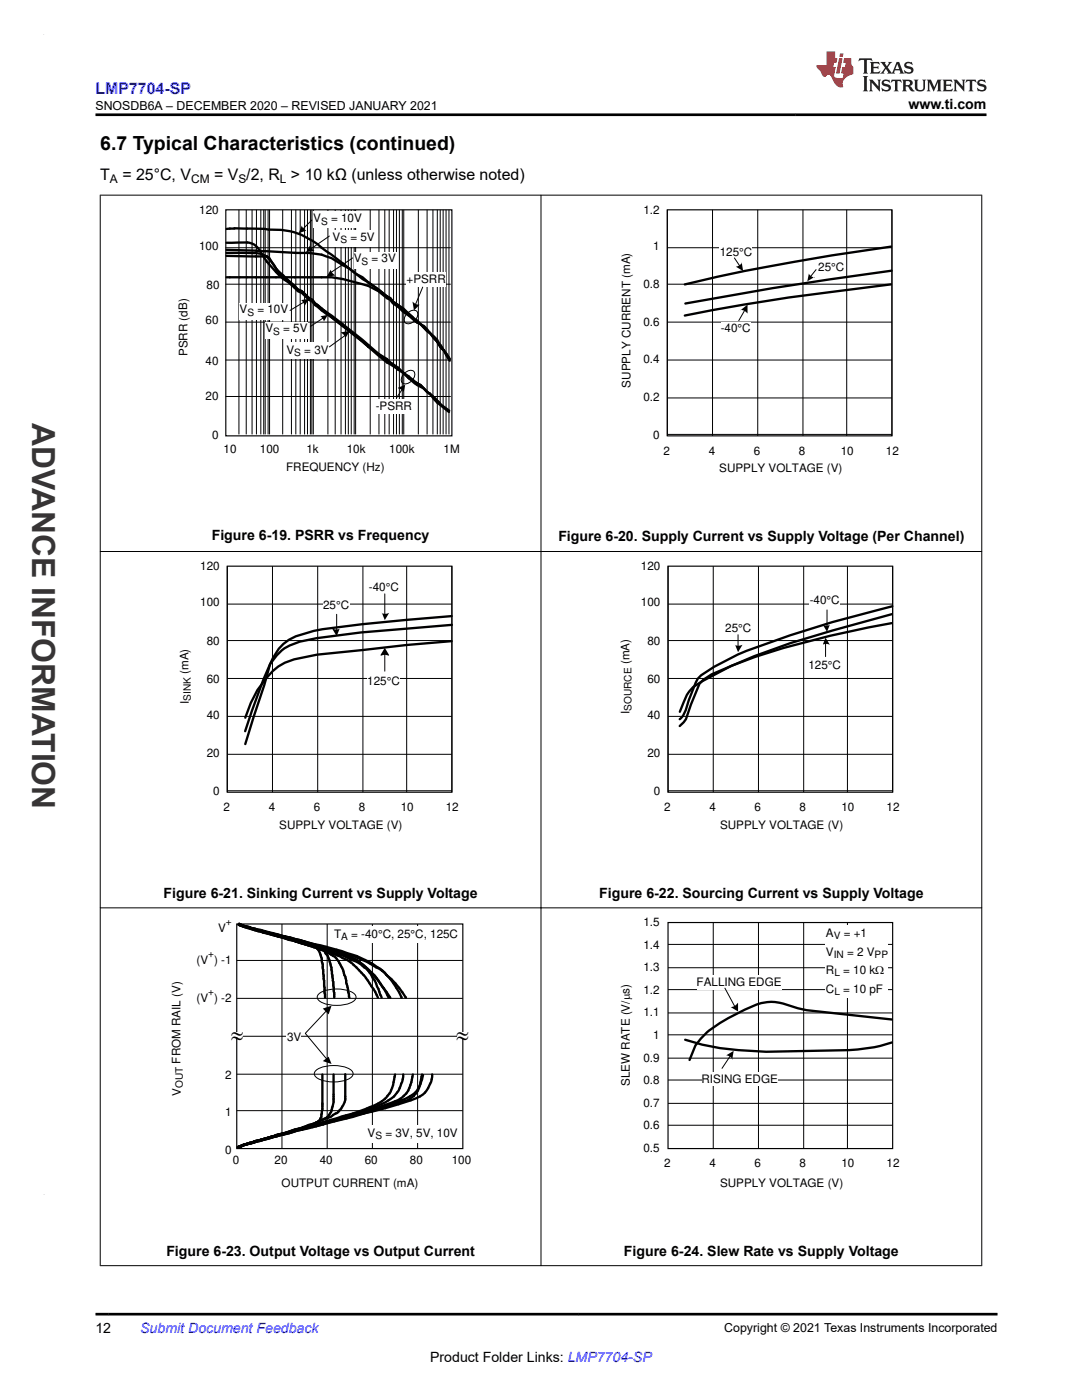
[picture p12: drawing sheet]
<svg xmlns="http://www.w3.org/2000/svg" width="216mm" height="279mm" viewBox="0 0 216 279" stroke-linecap="round" stroke-linejoin="round" font-family="sans-serif">
<g fill="none" stroke="#000" stroke-width=".47">
<path d="M45.2 55.3h19a23.9 23.9 0 0 1 8.1 1.4l1.2 .4 2 1 1.7 1.4 .7 .3 .5 .7 1.1 .7 1 1.1 2.8 2.1M45.2 51.1l8 .1M45.2 50.5h6l1 .2 1 .5M45.2 48.4h2.3a4.2 4.2 0 0 1 3.8 .9l.3 .3a19.4 19.4 0 0 0 6 6.8l1.8 1.7 .8 .4 1.5 1.3 .6 .4 .6 .7 5.5 4.2M45.2 49.9l13.8 .6M46.8 45.6l6 .1 .9 .1M46.8 45.6l-1.6 .1M53.2 51.2l.6 .3 1.3 2.1M53.2 51.2l1 1 .9 1.4M53.7 45.8a13.9 13.9 0 0 1 10.5 3.6l6.8 5.2 1.3 .7 1.2 1.1M55.1 53.6l3.7 3.5M55.1 53.6a5.9 5.9 0 0 0 2.5 2.4l1.2 1.1"/>
<path d="M58.8 57.1l.6 .7 .8 .3 1.5 1.4 .6 .3 .6 .7 1.3 1.1M58.8 50.5a16.6 16.6 0 0 1 7.4 1l3.5 2.1 2.6 2.1 1.2 .7M73.5 56.4l3.7 2.8 .7 .3 .5 .7 1.1 .7M64.2 61.6a171.2 171.2 0 0 1 13 10.4 14.6 14.6 0 0 1 4.4 3.5M64.2 61.6l4.2 3.5M68.4 65.1l5.1 4.1M73.5 69.2l3.7 2.4 2.3 2.1M73.5 69.2l3.7 3.1 2.3 1.4M79.5 60.9l1 .7 1.1 1M79.5 60.9l1 1 1.1 .7M79.5 73.7l2.1 1.4 1.7 1.4M79.5 73.7l1 .7 1.1 1.1"/>
<path d="M81.6 62.6l.8 .7 .3 .7 .6 .4M81.6 62.6l2.3 2.1 .7 .4 1.2 1.3M81.6 75.5l.8 .3 .9 .7M81.6 75.5l1.1 1 1.9 1.1 1.2 1M83.3 64.4l.6 .3 1.4 1.4 .5 .3M83.3 76.5l.6 .4 1.4 1.3 .5 .4M85.8 66.4l2.7 3.5M85.8 66.4a8.4 8.4 0 0 1 2.4 2.8l.3 .7M85.8 78.6l1.4 1.4M85.8 78.6l1.4 1.7 2.4 1.9M87.2 80l.7 .7M87.2 80l.7 .7 1.7 1.3"/>
<path d="M88.5 69.9l1.2 2.1M88.5 69.9l1.2 1.7"/>
</g>
<path d="M45.1 41.9h45.1v45.1h-45.1z" fill="none" stroke="#000" stroke-width=".23"/>
<g fill="none" stroke="#000" stroke-width=".2">
<path d="M45.1 49.4h44.8M45.1 56.7h44.8M47.7 41.9v44.8M49.1 41.9v44.8M50.3 41.9v44.8M51.2 41.9v44.8M52 41.9v44.8M52.6 41.9v44.8M52.9 41.9v44.8M53.5 41.9v44.8M53.8 41.9v44.8M56.4 41.9v44.8"/>
<path d="M58.2 41.9v44.8M59 41.9v44.8M59.9 41.9v44.8M60.8 41.9v44.8M61.4 41.9v44.8M61.9 41.9v44.8M62.2 41.9v44.8M62.5 41.9v44.8M65.4 41.9v44.8M66.9 41.9v44.8M68 41.9v44.8M68.9 41.9v44.8"/>
<path d="M69.5 41.9v44.8M70.1 41.9v44.8M70.7 41.9v44.8M71 41.9v44.8M73.9 41.9v44.8M75.6 41.9v44.8M76.8 41.9v44.8M77.7 41.9v44.8M78.5 41.9v44.8M79.1 41.9v44.8M79.7 41.9v44.8M80.3 41.9v44.8"/>
<path d="M80.6 41.9v44.8M83.5 41.9v44.8M85.2 41.9v44.8M86.4 41.9v44.8M87.3 41.9v44.8M87.8 41.9v44.8M88.4 41.9v44.8M89 41.9v44.8M89.6 41.9v44.8M45.1 64.3h44.8M45.1 71.9h44.8M45.1 79.1h44.8"/>
</g>
<path d="M75 79.7h7.3v2.9h-7.3z" fill-rule="evenodd" fill="#fff"/>
<path d="M80.3 77.7l-1.2 1.7M81.3 62.5a1.21 1.21 0 0 1 2-.1 2.02 2.02 0 0 1-2.1 2.2 1.21 1.21 0 0 1 .1-2.1z" fill="none" stroke="#000" stroke-width=".2"/>
<path d="M79.4 77.4l1.5-.6-.3 1.5 .1 .1a1.68 1.68 0 0 0-1.3-.9z" fill-rule="evenodd" fill="#000"/>
<path d="M81.1 54.4h7.9v2.9h-7.9z" fill-rule="evenodd" fill="#fff"/>
<path d="M84.3 57.3l-1.4 3.5M80.7 74.5a1.21 1.21 0 0 1 2-.1 2.01 2.01 0 0 1-2.1 2.2 1.21 1.21 0 0 1 .1-2.1z" fill="none" stroke="#000" stroke-width=".2"/>
<path d="M82.3 60.2h.1a1.69 1.69 0 0 0 1.4 .6l-1.2 1.2z" fill-rule="evenodd" fill="#000"/>
<g fill="#fff">
<path d="M62.5 42.2h9.6v3.2h-9.6z" fill-rule="evenodd"/>
<path d="M66.3 45.9h8.4v3.3h-8.4z" fill-rule="evenodd"/>
<path d="M70.7 50.3h8.4v3.2h-8.4z" fill-rule="evenodd"/>
</g>
<path d="M62.2 43.9l-1.7 1.8M65.7 47.1l-3.8 2.6M70.4 51.5l-4.4 2.9" fill="none" stroke="#000" stroke-width=".2"/>
<g fill="#000">
<path d="M60.2 45a1.67 1.67 0 0 0 1 1l.2-.1-1.8 .6z" fill-rule="evenodd"/>
<path d="M61.8 48.8a1.57 1.57 0 0 0 1 1.2l-1.7 .3 .8-1.4z" fill-rule="evenodd"/>
<path d="M66 53.7a1.92 1.92 0 0 0 .9 1.3l-1.8 .3 .9-1.5z" fill-rule="evenodd"/>
</g>
<g fill="#fff">
<path d="M47.7 60.5h9.9v3.2h-9.9z" fill-rule="evenodd"/>
<path d="M52.9 64.3h8.5v3.2h-8.5z" fill-rule="evenodd"/>
<path d="M57.3 68.4h8.4v3.2h-8.4z" fill-rule="evenodd"/>
</g>
<g fill="none" stroke="#000" stroke-width=".2">
<path d="M133.2 41.9v45.1M133.2 56.7h44.8M133.2 49.4h44.8M142.2 41.9v45.1M151.2 41.9v45.1M160.2 41.9v45.1M169 41.9v45.1M178 41.9v45.1M60.8 60.2l-2.9 1.8M64.6 63.4l-2.7 1.8M68.9 66.9l-3.2 2.3M133.2 79.4h44.8"/>
<path d="M133.2 71.9h44.8M133.2 64.3h44.8M133.2 86.7h44.8"/>
</g>
<g fill="#000">
<path d="M59.9 59.9l1.7-.3-.9 1.5a1.68 1.68 0 0 0-.7-1.3z" fill-rule="evenodd"/>
<path d="M63.8 63l1.6-.2-.7 1.5a1.68 1.68 0 0 0-.9-1.3z" fill-rule="evenodd"/>
<path d="M68 66.3l1.8-.3-.9 1.5 .1 .1a1.68 1.68 0 0 0-.9-1.2z" fill-rule="evenodd"/>
</g>
<path d="M177.8 49.2a412.7 412.7 0 0 0-41.2 7.6M177.8 56.8a469.7 469.7 0 0 0-41.2 6.2M177.9 54a791.7 791.7 0 0 0-41.1 6.6" fill="none" stroke="#000" stroke-width=".47"/>
<path d="M133.2 41.9h44.8v45.1h-44.8z" fill="none" stroke="#000" stroke-width=".23"/>
<g fill="#fff">
<path d="M143.6 48.9h6.4v2.9h-6.4z" fill-rule="evenodd"/>
<path d="M143.9 64.3h5.8v2.6h-5.8z" fill-rule="evenodd"/>
<path d="M163.1 51.8h5.3v2.9h-5.3z" fill-rule="evenodd"/>
</g>
<g fill="none" stroke="#000" stroke-width=".2">
<path d="M146.5 51.5l1.2 1.7M162.8 53.8l-1.1 1.5M148.6 62l-1.2 2M45.3 113v45.1M54.4 113v45.1M63.4 113v45.1M72.4 113v45.1M81.1 113v45.1M90.2 113v45.1M45.3 135.4h44.9M45.3 127.8h44.9M45.3 120.6h44.9"/>
<path d="M45.3 150.5h44.9M45.3 143h44.9M45.3 157.8h44.9"/>
</g>
<g fill="#000">
<path d="M146.8 53.2a1.67 1.67 0 0 0 1.3-.8l.2 1.7z" fill-rule="evenodd"/>
<path d="M161.3 54.5a1.69 1.69 0 0 0 1.3 .9l-.1-.1-1.4 .8z" fill-rule="evenodd"/>
<path d="M147.7 61.8v.2l1.5-1.2-.1 1.7a1.68 1.68 0 0 0-1.4-.7z" fill-rule="evenodd"/>
</g>
<path d="M45.3 113h44.9v45.1h-44.9z" fill="none" stroke="#000" stroke-width=".23"/>
<g fill="#fff">
<path d="M73.3 134.5h6.4v2.9h-6.4z" fill-rule="evenodd"/>
<path d="M73.6 115.9h6.1v2.6h-6.1z" fill-rule="evenodd"/>
<path d="M64.6 119.4h5.2v2.9h-5.2z" fill-rule="evenodd"/>
</g>
<g fill="none" stroke="#000" stroke-width=".2">
<path d="M76.8 118.5v4.1M133.3 113v45.1M142.3 113v45.1M151.3 113v45.1M160.4 113v45.1M169.1 113v45.1M178.1 113v45.1M67.2 122.6v3.2M76.8 130.5v3.4M133.3 135.4h44.8M133.3 127.8h44.8M133.3 120.6h44.8"/>
<path d="M133.3 150.5h44.8M133.3 143h44.8M133.3 157.8h44.8"/>
</g>
<g fill="#000">
<path d="M66.4 125.4a1.69 1.69 0 0 0 1.5 0l-.7 1.6z" fill-rule="evenodd"/>
<path d="M76.1 122.3a1.68 1.68 0 0 0 1.6 0l-.9 1.5z" fill-rule="evenodd"/>
<path d="M76.8 129.3l.9 1.4-.2 .2a1.68 1.68 0 0 0-1.5 0l-.1-.2z" fill-rule="evenodd"/>
</g>
<path d="M90.1 128l-9 .7-17.8 2-4.6 .9a9.7 9.7 0 0 0-5.5 3.7l-1.8 2.4-1.4 2.6-1.1 2.9M90.1 123a293.9 293.9 0 0 0-27.5 2.9l-3.6 1.1a8.9 8.9 0 0 0-5.1 5.6l-1.2 4.1-3.8 11.8M90.2 124.7l-18.2 1.5-8.8 1.2a12.9 12.9 0 0 0-7 2.4l-1 1-1.3 1.7-1.3 3.1-3.7 10.3" fill="none" stroke="#000" stroke-width=".47"/>
<path d="M133.3 113h44.8v45.1h-44.8z" fill="none" stroke="#000" stroke-width=".23"/>
<g fill="#fff">
<path d="M161.2 131.3h6.7v2.9h-6.7z" fill-rule="evenodd"/>
<path d="M161.5 118.2h6.1v2.9h-6.1z" fill-rule="evenodd"/>
<path d="M144.6 124.1h5.3v2.9h-5.3z" fill-rule="evenodd"/>
</g>
<path d="M147.3 126.7v2.3M164.7 128.4v2.6M165 121.7v3.2M47.2 199.2h45.2M47.2 191.7h45.2M56.3 184.4v44.8M65.3 184.4v44.8M74.3 184.4v44.8M83.3 184.4v44.8M47.2 214.4h45.2M47.2 206.8h45.2M47.2 221.7h45.2" fill="none" stroke="#000" stroke-width=".2"/>
<g fill="#000">
<path d="M146.6 128.7a1.85 1.85 0 0 0 1.5 0l-.8 1.5z" fill-rule="evenodd"/>
<path d="M164.7 127.3l.9 1.4a1.68 1.68 0 0 0-1.5 0z" fill-rule="evenodd"/>
<path d="M164.1 124.6v.1a1.43 1.43 0 0 0 1.5-.1l-.6 1.5z" fill-rule="evenodd"/>
</g>
<g fill="none" stroke="#000" stroke-width=".47">
<path d="M177.9 124.4a194.8 194.8 0 0 0-27.2 6.7l-4.8 1.8-5.8 3a6.8 6.8 0 0 0-3.7 4.3l-.7 1.9M177.9 122.6l-11.8 3.2-8.4 2.6-7.2 2.6-8.5 3.6-1.6 1.1-.8 .8-1.7 4.1-1 2.9-1.3 1.4M178 121a224.5 224.5 0 0 0-30.8 9.6l-4.7 2.5-2.6 1.7-.7 .7-1.8 4.2-.6 2-.5 1.2-.7 .6M47.6 184.5l.7 .3M47.7 184.4l.5 .3M47.7 184.6l.4 .2M47.8 184.4l.1 .1M48.1 184.8l12.8 3.7a44.9 44.9 0 0 1 11.1 4 17.8 17.8 0 0 1 3.9 3.8M48.1 184.8l4.4 1.3 6.5 1.8M48.1 184.8l-.5-.2 .6 .2M48.2 184.8l-.4-.2 .5 .2M48.2 184.8l1.1 .2"/>
<path d="M48.2 184.8l1.6 .3M48.3 184.8l1 .2M48.3 184.8l1.5 .3M48.5 184.8l-.4-.2 8.8 2.3M48.5 184.8l5.3 1.4M48.5 184.8l3 .8M49.3 185l2.9 .8M49.8 185.1l2.4 .7M49.8 185.1l2.2 .7a259.5 259.5 0 0 1 18.5 5 24.5 24.5 0 0 1 6.2 3.3l.5 .5M49.9 185.2l1.6 .4M51.5 185.6l7.5 2.3M51.5 185.6l9.1 2.3 6.8 1.9a13.4 13.4 0 0 1 5 2.8l.8 .7 1.6 2.4 1.3 3.4"/>
<path d="M52.2 185.8l4.7 1.1M52.2 185.8l4 1.1M54.6 186.4l1.6 .5M56.2 186.9l1.8 .5a29.9 29.9 0 0 1 5.9 1.8l.9 .6M56.2 186.9l7.8 2.1a30.7 30.7 0 0 1 8.1 3.3l1.6 1.3a9.7 9.7 0 0 1 2.2 2.7M56.9 186.9l.9 .2a18.7 18.7 0 0 1 5.3 1.9l.7 1.2a18 18 0 0 1 .8 5.3l.3 3.6M56.9 186.9l5.9 1.6a44.4 44.4 0 0 1 10 3.1l3.1 1.7 1.3 1.3M59 187.9l6.2 1.9 1.7 .7a12.4 12.4 0 0 1 4.2 2.5 18.2 18.2 0 0 1 4.3 6.1M59 187.9l5.8 1.9M64.8 189.8l.1 .2a9.4 9.4 0 0 1 1.4 5.1l.2 .9 .2 3.1M64.8 189.8a5.8 5.8 0 0 1 3.8 4.4l.5 1.5 .6 3.4M75.9 196.3l2 2.9"/>
<path d="M75.9 196.3l1.1 1.6 .5 1.2M77.2 194.6l1.3 1.7 1.6 2.8M77.2 194.6a17.2 17.2 0 0 1 3.8 4.5M64.3 214.4v7.1l-.2 .8a2.09 2.09 0 0 1-1.8 2.2l-2.7 .9M66.6 214.4v5.5M66.6 219.9l-.2 1a3.1 3.1 0 0 1-2.1 2.6M68.8 220a5.4 5.4 0 0 1-2.5 2.7l-2 .8M68.9 214.4l-.1 5.5M78.8 214.4a7.4 7.4 0 0 1-2 4.9 19 19 0 0 1-6.4 2.9l-8.5 2.6-11.2 3-.3 .2M80.5 214.4a6.5 6.5 0 0 1-3.6 5.6 97.2 97.2 0 0 1-13.6 4.4l-7.4 2M82.4 214.4a6.3 6.3 0 0 1-2.6 4.9 62.1 62.1 0 0 1-10 3.3l-10.2 2.8M84.2 214.4a7.5 7.5 0 0 1-1.2 3.8l-.8 .8a15 15 0 0 1-4.6 1.8l-13.1 3.6"/>
<path d="M84.4 214.5a5.6 5.6 0 0 1-2.6 4.3 52.8 52.8 0 0 1-11.2 3.7l-20.8 5.7M86.2 214.4a5.4 5.4 0 0 1-4.2 5.2l-5.1 1.6-12.4 3.2M47.7 228.9l-.3 .1M47.7 228.9l-.1 .1 .2-.1M47.9 228.9l-.1 .1M48 228.8l-.2 .1M48.1 228.8l-.2 .1M48.1 228.8l-.4 .1M48.2 228.8l-.3 .1M48.2 228.8l-.7 .2M48.4 228.6l-.4 .2M48.5 228.6l-.4 .2"/>
<path d="M48.5 228.6l-.3 .2M48.6 228.6l-.4 .2M48.6 228.6l-.5 .2M48.7 228.5l-.3 .1M48.7 228.5l-.2 .1M49 228.4l-1.3 .5M49 228.4l-.6 .2M49.3 228.4l-1.6 .6 .1-.1M49.3 228.4l-.7 .2M49.8 228.2l-1.1 .3M49.8 228.2l-1.3 .4M49.8 228.2l-.8 .2"/>
<path d="M50.1 228.2l-.8 .2M50.1 228.2l-1.5 .4M50.8 227.8l-1.8 .6M52.1 227.5l-1.3 .3M52.1 227.5l-3.6 1.1M52.5 227.5l-3.2 .9M52.5 227.5l-2.4 .7M52.7 227.3l-1.9 .5M54.8 226.7l-2.1 .6M55.4 226.7l-2.9 .8M55.9 226.4l-3.8 1.1M55.9 226.4l-6.1 1.8"/>
<path d="M59.6 225.4l-4.2 1.3M59.6 225.4l-3.7 1M60.3 225.4l-4.9 1.3M60.3 225.4l-10.2 2.8M63.1 224.8l-2.8 .6M64.3 223.5l-.6 .3a16.7 16.7 0 0 1-4.7 1.6l-4.2 1.3M64.3 223.5l-4.3 1.6-5.2 1.6M64.5 224.4l-4.2 1"/>
</g>
<path d="M47.2 184.4h45.2v44.8h-45.2z" fill="none" stroke="#000" stroke-width=".23"/>
<g fill="#fff">
<path d="M46.1 205.9h2.3v.9h-2.3z" fill-rule="evenodd"/>
<path d="M91.2 205.9h2.3v1.2h-2.3z" fill-rule="evenodd"/>
<path d="M73.4 224.6h18.1v3.5h-18.1z" fill-rule="evenodd"/>
<path d="M66.7 185h24.8v3.2h-24.8z" fill-rule="evenodd"/>
</g>
<path d="M63.7 198.3a7.1 7.1 0 0 1 7 0 .97 .97 0 0 1 .3 1 .97 .97 0 0 1-.8 .7 7.4 7.4 0 0 1-6.5-.3 .86 .86 0 0 1 0-1.4z" fill="none" stroke="#000" stroke-width=".2"/>
<path d="M57.1 205.6h2.9v3h-2.9z" fill-rule="evenodd" fill="#fff"/>
<g fill="none" stroke="#000" stroke-width=".2">
<path d="M133.3 197.5h44.8M133.3 193.1h44.8M133.3 188.5h44.8M142.3 184.1v45.1M151.3 184.1v45.1M160.4 184.1v45.1M169.1 184.1v45.1M63.1 213.6a7.1 7.1 0 0 1 7 0 .97 .97 0 0 1 .3 1 .97 .97 0 0 1-.8 .7 7.4 7.4 0 0 1-6.5-.3 .86 .86 0 0 1 0-1.4zM65.3 201.6l-4.4 4.6 4.4 5.3M133.3 215.5h44.8M133.3 211.2h44.8M133.3 206.5h44.8"/>
<path d="M133.3 202.2h44.8M133.3 224.6h44.8M133.3 220.2h44.8"/>
</g>
<path d="M64.4 201.3l1.8-.6-.6 1.7zM64.4 211.8l1.2-.9 .6 1.4z" fill="#000"/>
<path d="M133.3 184.1h44.8v45.1h-44.8z" fill="none" stroke="#000" stroke-width=".23"/>
<g fill="#fff">
<path d="M139.1 194.6h16.9v2.9h-16.9z" fill-rule="evenodd"/>
<path d="M140 214.1h15.1v2.6h-15.1z" fill-rule="evenodd"/>
<path d="M164.7 184.7h12.5v14.5h-12.5z" fill-rule="evenodd"/>
</g>
<path d="M19.9 38.9h176.1M20 38.9v213.8M107.9 38.9v213.8M195.9 38.9v213.8M19.9 110.1h176.1M19.9 181.2h176.1M144.6 197.2l2.1 3.8M145.8 210.6l-1.7 2.6M19.9 252.6h176.1" fill="none" stroke="#000" stroke-width=".2"/>
<g fill="#000">
<path d="M144.9 210.6l1.5-.9-.3 1.8h.1a1.81 1.81 0 0 0-1.3-.9z" fill-rule="evenodd"/>
<path d="M145.8 201a1.89 1.89 0 0 0 1.5-.9v1.8z" fill-rule="evenodd"/>
</g>
<path d="M136.7 207.5a52 52 0 0 0 16.2 2.4l16.5-.3a29.1 29.1 0 0 0 8.6-1.6M178 203.5l-17.1-1.9-1.7-.4a13.1 13.1 0 0 0-6.1-1.2l-1.2 .2a38.6 38.6 0 0 0-10.8 5.8l-2.3 2.6-1.2 2.9" fill="none" stroke="#000" stroke-width=".47"/>
<path d="M171.5 11.6l-.2 .6 .5-.2h.6v.1v2.2l-.2 .4h1l-.2-.4v-2.2v-.1h.5l.6 .2-.2-.6zM173.6 12.4l.2 .3v1.6l-.2 .4h1.9l.1-.6a1.08 1.08 0 0 1-1.3 .2v-.7h.6l.4 .2v-.7l-.4 .2h-.6v-.5l.2-.2a1 1 0 0 1 1 .3l-.1-.5zM175.7 12.4l.9 1.1-1 1.2h.9l-.2-.2 .5-.8 .4 .8-.2 .2h1.6l-.2-.2 .2-.5h.9l.1 .5-.1 .2h.9l-.2-.4-.8-1.9h-.5l-.9 2.1-.9-1.1 .9-1h-.8l.2 .2-.4 .6-.4-.6 .2-.2zM179 12.8l.4 1h-.7zM180.7 12.5a.65 .65 0 0 0-.2 .7 .65 .65 0 0 0 .6 .5l.6 .1 .1 .3a.79 .79 0 0 1-.7 .4 .79 .79 0 0 1-.7-.5l.1 .7 .2-.1a.93 .93 0 0 0 1.1 0 .93 .93 0 0 0 .4-.9 1.46 1.46 0 0 0-1.2-.6l-.1-.3a1.09 1.09 0 0 1 1.2 .2l-.2-.6-.1 .1-.5-.2zM172.2 15.2l.2 .4v2.2l-.2 .4h1l-.2-.4v-2.2l.2-.4zM173.4 15.9l.2 .4v1.5l-.2 .4h.8l-.3-.4 .1-1.3 1.6 1.8v-2l.2-.4h-.7l.1 .2 .1 1.1-1.2-1.3zM176.2 16a.65 .65 0 0 0-.2 .8 .65 .65 0 0 0 .6 .4l.6 .2 .1 .2a.79 .79 0 0 1-.7 .4 .79 .79 0 0 1-.7-.5l.1 .7 .2-.1a.93 .93 0 0 0 1.1 .1 .93 .93 0 0 0 .4-1 1.46 1.46 0 0 0-1.2-.5l-.1-.4a1.09 1.09 0 0 1 1.2 .2l-.1-.6-.2 .1-.5-.1zM177.9 15.9l-.1 .6a.63 .63 0 0 1 .8-.3v1.6l-.3 .4h1l-.2-.4v-1.6a.66 .66 0 0 1 .8 .3l-.1-.6zM180 15.9l.2 .4v1.5l-.2 .4h1l-.2-.2-.1-.7h.5l.1 .2a.79 .79 0 0 0 1.2 .6l-1-.9a.61 .61 0 0 0 .6-.6 .61 .61 0 0 0-.5-.7zM180.8 16.2h.1a.47 .47 0 0 1 .5 .1 .47 .47 0 0 1 .1 .5l-.1 .1-.7 .1zM182.3 15.9l.2 .2a2.27 2.27 0 0 0 .4 2 1.04 1.04 0 0 0 1.7-.7v-1.3l.2-.2h-.8l.2 .4v1.1a.6 .6 0 0 1-.6 .6 .6 .6 0 0 1-.6-.6v-1.1l.3-.4zM184.9 15.9l.2 .4v1.5l-.2 .4h.8l-.3-.4v-1.4l.9 1.9 .9-1.9v1.4l-.3 .4h1l-.2-.4v-1.5l.2-.4h-.8l-.7 1.5-.6-1.5zM188.1 15.9l.2 .4v1.5l-.2 .4h1.9l.1-.6a1.09 1.09 0 0 1-1.3 .2v-.7h.6l.4 .2v-.6l-.4 .2h-.6v-.6l.2-.1a1.01 1.01 0 0 1 1 .3l-.1-.6zM190.2 15.9l.3 .4v1.5l-.3 .4h.8l-.2-.4v-1.3l1.6 1.8v-2l.2-.4h-.7l.2 .2v1.1l-1.2-1.3zM192.8 15.9l-.1 .6a.63 .63 0 0 1 .8-.3v1.6l-.3 .4h1l-.2-.4v-1.6a.66 .66 0 0 1 .8 .3l-.1-.6zM195.2 16a.65 .65 0 0 0-.2 .8 .65 .65 0 0 0 .6 .4l.6 .2 .2 .2a.79 .79 0 0 1-.7 .4 .79 .79 0 0 1-.7-.5l.1 .7 .2-.1a.93 .93 0 0 0 1 .1 .93 .93 0 0 0 .5-1 1.46 1.46 0 0 0-1.3-.5v-.4a1.09 1.09 0 0 1 1.2 .2l-.2-.6-.2 .1-.5-.1z" fill="#231f20"/>
<path d="M164.9 10.3v2.7h-2l.1 .4 .8 1a.95 .95 0 0 0 1 .9 .59 .59 0 0 1 .5-.4 .59 .59 0 0 1 .5 .3l.4 .8a1.59 1.59 0 0 0 2.1 1.4 1.61 1.61 0 0 1 1-2.3l1-.3-.1-1.5a1.59 1.59 0 0 1-.3-1.7h-1.5l-.2 .9h.6l-.2 .9h-.5l-.2 .9v.3l.4 .1-.1 .9h-.7a.73 .73 0 0 1-1-.7l.3-1.5h-.5l.1-.9h.5l.2-.9h-.5v-1.3zM167.4 11.6l-.6 3.1h.7l.6-3.1zM167.6 10.7l-.1 .6h.7l.1-.6z" fill="#ed1c24"/>
<path d="M19 22.9h177.8M19 262.3h180" fill="none" stroke="#000" stroke-width=".53"/>
<path d="M8.7 6.9h.1" fill="none" stroke="#373435" stroke-width=".2"/>
<text font-size="6.3" fill="#373435" x="6.4" y="84.5" transform="rotate(90 6.4 84.5)">ADVANCE INFORMATION</text>
<g font-size="4.7">
<text x="46.1" y="207.9">|</text>
<text x="91" y="208">|</text>
</g>
<text font-size="3.9" x="20" y="29.9">6.7 Typical Characteristics (continued)</text>
<text font-size="3.2" fill="#00f" x="19" y="18.7">LMP7704-SP</text>
<g font-size="3.2">
<text x="20" y="35.8">T</text>
<text x="24.4" y="35.8">= 25°C, V</text>
<text x="42.7" y="35.8">= V /2, R &gt; 10 kΩ (unless otherwise noted)</text>
</g>
<g font-size="2.8">
<text x="181.3" y="21.8">www.ti.com</text>
<text x="42.3" y="107.8">Figure 6-19. PSRR vs Frequency</text>
<text x="111.4" y="108.1">Figure 6-20. Supply Current vs Supply Voltage (Per Channel)</text>
<text x="32.6" y="179.2">Figure 6-21. Sinking Current vs Supply Voltage</text>
<text x="119.6" y="179.2">Figure 6-22. Sourcing Current vs Supply Voltage</text>
<text x="33.2" y="250.6">Figure 6-23. Output Voltage vs Output Current</text>
<text x="124.5" y="250.6">Figure 6-24. Slew Rate vs Supply Voltage</text>
<text x="19" y="266.1">12</text>
<text x="85.8" y="271.7">Product Folder Links: LMP7704-SP</text>
</g>
<text font-size="2.8" fill="#00f" x="28" y="266.1">Submit Document Feedback</text>
<g font-size="2.5">
<text x="19" y="21.9">SNOSDB6A – DECEMBER 2020 – REVISED JANUARY 2021</text>
<text x="144.5" y="265.8">Copyright © 2021 Texas Instruments Incorporated</text>
</g>
<g font-size="2.4">
<text x="21.9" y="36.5">A</text>
<text x="38.1" y="36.5">CM</text>
<text x="47.6" y="36.5">S</text>
<text x="55.9" y="36.5">L</text>
</g>
<g font-size="2.3">
<text x="39.8" y="42.6">120</text>
<text x="62.5" y="44.4">V</text>
<text x="66.1" y="44.4">= 10V</text>
<text x="128.4" y="42.6">1.2</text>
<text x="39.7" y="49.9">100</text>
<text x="66.4" y="48.1">V</text>
<text x="69.9" y="48.1">= 5V</text>
<text x="70.6" y="52.4">V</text>
<text x="74.1" y="52.4">= 3V</text>
<text x="130.3" y="49.9">1</text>
<text x="143.6" y="51">125°C</text>
<text x="163.3" y="54">25°C</text>
<text x="41.2" y="57.8">80</text>
<text x="81.1" y="56.5">+PSRR</text>
<text x="128.4" y="57.6">0.8</text>
<text x="41" y="64.7">60</text>
<text x="47.8" y="62.6">V</text>
<text x="51.4" y="62.6">= 10V</text>
<text x="128.4" y="65.1">0.6</text>
<text x="37.4" y="71.1" transform="rotate(-90 37.4 71.1)">PSRR (dB)</text>
<text x="53" y="66.3">V</text>
<text x="56.5" y="66.3">= 5V</text>
<text x="57.2" y="70.6">V</text>
<text x="60.7" y="70.6">= 3V</text>
<text x="143.8" y="66.3">-40°C</text>
<text x="41" y="72.8">40</text>
<text x="125.8" y="77.3" transform="rotate(-90 125.8 77.3)">SUPPLY CURRENT (mA)</text>
<text x="128.4" y="72.4">0.4</text>
<text x="41" y="79.8">20</text>
<text x="75" y="81.9">-PSRR</text>
<text x="128.4" y="80.1">0.2</text>
<text x="42.4" y="87.6">0</text>
<text x="130.3" y="87.6">0</text>
<text x="44.6" y="90.5">10</text>
<text x="51.9" y="90.5">100</text>
<text x="57.1" y="94">FREQUENCY (Hz)</text>
<text x="61.2" y="90.4">1k</text>
<text x="69.2" y="90.3">10k</text>
<text x="77.7" y="90.4">100k</text>
<text x="88.5" y="90.4">1M</text>
<text x="132.4" y="90.7">2</text>
<text x="141.4" y="90.7">4</text>
<text x="143.5" y="94.3">SUPPLY VOLTAGE (V)</text>
<text x="150.4" y="90.7">6</text>
<text x="159.4" y="90.7">8</text>
<text x="167.8" y="90.7">10</text>
<text x="176.8" y="90.7">12</text>
<text x="39.9" y="113.7">120</text>
<text x="127.9" y="113.7">120</text>
<text x="73.6" y="117.9">-40°C</text>
<text x="39.9" y="121">100</text>
<text x="64.5" y="121.6">25°C</text>
<text x="127.9" y="121">100</text>
<text x="161.6" y="120.5">-40°C</text>
<text x="41.2" y="128.7">80</text>
<text x="129.2" y="128.7">80</text>
<text x="144.7" y="126.1">25°C</text>
<text x="37.6" y="134.5" transform="rotate(-90 37.6 134.5)">(mA)</text>
<text x="41.2" y="136.2">60</text>
<text x="73.3" y="136.7">125°C</text>
<text x="125.6" y="132.6" transform="rotate(-90 125.6 132.6)">(mA)</text>
<text x="129.2" y="136.2">60</text>
<text x="161.3" y="133.6">125°C</text>
<text x="37.6" y="140.5" transform="rotate(-90 37.6 140.5)">I</text>
<text x="41.2" y="143.5">40</text>
<text x="125.6" y="142.5" transform="rotate(-90 125.6 142.5)">I</text>
<text x="129.2" y="143.5">40</text>
<text x="41.2" y="151.2">20</text>
<text x="129.2" y="151.2">20</text>
<text x="42.5" y="158.7">0</text>
<text x="44.6" y="161.9">2</text>
<text x="53.6" y="161.9">4</text>
<text x="62.6" y="161.9">6</text>
<text x="71.6" y="161.9">8</text>
<text x="80" y="161.9">10</text>
<text x="89" y="161.9">12</text>
<text x="130.5" y="158.7">0</text>
<text x="132.6" y="161.9">2</text>
<text x="141.6" y="161.9">4</text>
<text x="150.6" y="161.9">6</text>
<text x="159.6" y="161.9">8</text>
<text x="167.9" y="161.9">10</text>
<text x="176.9" y="161.9">12</text>
<text x="55.7" y="165.4">SUPPLY VOLTAGE (V)</text>
<text x="143.7" y="165.4">SUPPLY VOLTAGE (V)</text>
<text x="128.4" y="184.9">1.5</text>
<text x="43.5" y="186.1">V</text>
<text x="66.7" y="187.1">T</text>
<text x="70.1" y="187.1">= -40°C, 25°C, 125C</text>
<text x="128.4" y="189.4">1.4</text>
<text x="164.8" y="187">A</text>
<text x="164.8" y="190.7">V</text>
<text x="168.3" y="187">= +1</text>
<text x="169" y="190.7">= 2 V</text>
<text x="39.2" y="192.5">(V ) -1</text>
<text x="128.4" y="193.9">1.3</text>
<text x="139" y="196.8">FALLING EDGE</text>
<text x="164.8" y="194.4">R</text>
<text x="168.3" y="194.4">= 10 k:</text>
<text x="39.2" y="200">(V ) -2</text>
<text x="128.4" y="202.9">1.1</text>
<text x="128.4" y="198.4">1.2</text>
<text x="164.8" y="198.2">C</text>
<text x="168.3" y="198.2">= 10 pF</text>
<text x="57.3" y="207.7">3V</text>
<text x="130.3" y="207.4">1</text>
<text x="36" y="212.3" transform="rotate(-90 36 212.3)">FROM RAIL (V)</text>
<text x="44.9" y="215.2">2</text>
<text x="128.4" y="211.8">0.9</text>
<text x="36.1" y="218.7" transform="rotate(-90 36.1 218.7)">V</text>
<text x="125.7" y="216.7" transform="rotate(-90 125.7 216.7)">SLEW RATE (V/Ps)</text>
<text x="128.4" y="220.8">0.7</text>
<text x="128.4" y="216.3">0.8</text>
<text x="140" y="216.1">RISING EDGE</text>
<text x="44.9" y="222.7">1</text>
<text x="73.4" y="226.9">V</text>
<text x="76.9" y="226.9">= 3V, 5V, 10V</text>
<text x="128.4" y="225.3">0.6</text>
<text x="44.9" y="230.4">0</text>
<text x="46.4" y="232.4">0</text>
<text x="54.8" y="232.4">20</text>
<text x="63.8" y="232.4">40</text>
<text x="72.8" y="232.4">60</text>
<text x="81.8" y="232.4">80</text>
<text x="90.1" y="232.4">100</text>
<text x="128.4" y="229.8">0.5</text>
<text x="132.6" y="233">2</text>
<text x="141.6" y="233">4</text>
<text x="150.6" y="233">6</text>
<text x="159.6" y="233">8</text>
<text x="167.9" y="233">10</text>
<text x="176.9" y="233">12</text>
<text x="56.2" y="236.8">OUTPUT CURRENT (mA)</text>
<text x="143.7" y="236.9">SUPPLY VOLTAGE (V)</text>
</g>
<g font-size="2">
<text x="64.1" y="44.8">S</text>
<text x="67.9" y="48.5">S</text>
<text x="72.1" y="52.8">S</text>
<text x="49.4" y="63">S</text>
<text x="54.5" y="66.8">S</text>
<text x="58.7" y="71">S</text>
<text x="38.1" y="139.9" transform="rotate(-90 38.1 139.9)">SINK</text>
<text x="126" y="141.8" transform="rotate(-90 126 141.8)">SOURCE</text>
<text x="45.1" y="184.6">+</text>
<text x="41.6" y="191">+</text>
<text x="68.1" y="187.6">A</text>
<text x="166.4" y="187.4">V</text>
<text x="166.4" y="191.1">IN</text>
<text x="174.5" y="191.1">PP</text>
<text x="166.5" y="194.9">L</text>
<text x="41.6" y="198.5">+</text>
<text x="166.5" y="198.6">L</text>
<text x="36.5" y="217.2" transform="rotate(-90 36.5 217.2)">OUT</text>
<text x="74.9" y="227.3">S</text>
</g>
</svg>
